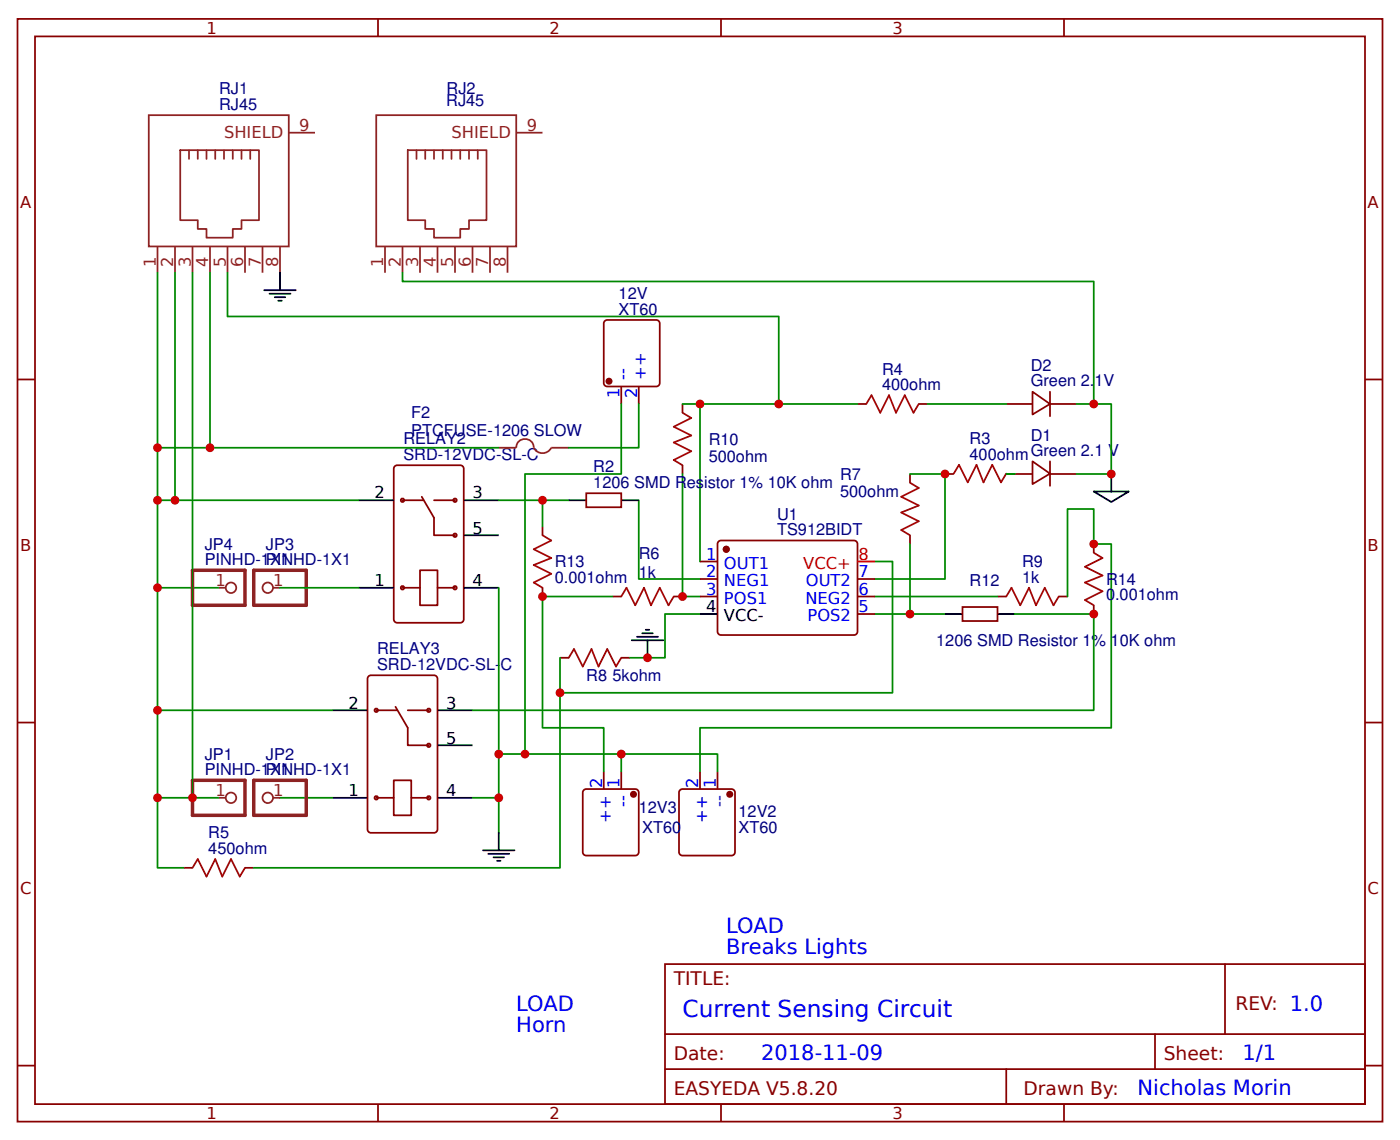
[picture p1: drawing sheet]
<svg xmlns="http://www.w3.org/2000/svg" width="212mm" height="172mm" viewBox="0 0 212 172" stroke-linecap="round" stroke-linejoin="round" font-family="sans-serif">
<g fill="none" stroke="#800" stroke-width=".26">
<path d="M2.6 2.9h206.4v166.6h-206.4zM5.3 5.5h201.1v161.4h-201.1zM57.1 2.9v2.6M109 2.9v2.6M160.9 2.9v2.6M2.6 57.4h2.7M91.4 48.6l.4-.2h7.4l.5 .2v9.3l-.2 .4-7.7 .1-.4-.2zM93.9 58.4v2.7M96.6 58.4v2.7M156.1 59.2l2.6 1.9-2.6 1.6zM158.7 59.2v3.7M206.4 57.4h2.6"/>
<path d="M59.6 70.6l.5-.3h9.5l.4 .3 .1 23-.2 .5h-9.8l-.5-.2zM60.7 75.4h.2h.2v.4l-.2 .1-.2-.1zM60.9 75.6h3.1M63.8 75.1l1.8 3.2v2.6h3.2M65.6 75.6h3.2M68.6 75.4h.2h.2v.4l-.2 .1-.2-.1zM82 79.6v1.3M88.6 74.6h5.3v2.1h-5.3zM103.2 61.1v1.3M103.2 70.3v1.3M129.6 61.1h1.4M137.6 71.6v1.4"/>
<path d="M138.9 61.1h1.3M142.9 71.6h1.3M152.1 71.6h4M152.1 61.1h4M156.1 69.7l2.6 1.9-2.6 1.6zM158.7 71.6h4M158.7 61.1h4M158.7 69.7v3.7M60.7 88.7l.2-.1 .2 .1v.3l-.2 .1-.2-.1zM60.9 88.8h2.6M63.5 86.2h2.6v5.3h-2.6zM66.1 88.8h2.7"/>
<path d="M68.6 88.7l.2-.1 .2 .1v.3l-.2 .1-.2-.1zM68.6 80.7l.2-.1 .2 .1v.4l-.2 .1-.2-.1zM82 88.8v1.4M84.7 99.4h1.3M92.6 90.2h1.3M93.9 99.4h1.3M101.9 90.2h1.3M105.8 90.2h2.7M105.8 84.9h2.7M105.8 87.5h2.7M108.6 82l.4-.3 20.4 .1 .2 .4v13.5l-.5 .3-20.4-.1-.2-.4zM129.6 90.2h2.7"/>
<path d="M129.6 87.5h2.7M129.6 92.8h2.7M137.6 80.9v1.3M145.5 91.8h5.3v2.1h-5.3zM150.8 90.2h1.3M160.1 90.2h1.3M165.4 82.2v1.4M165.4 91.5v1.3M2.6 109.2h2.7M55.8 102.1h9.8l.5 .2v23.1l-.2 .4-9.8 .1-.5-.3v-23zM56.7 107.2l.2-.1 .2 .1v.4h-.2h-.2zM56.9 107.4h3.2"/>
<path d="M59.5 118h2.7v5.2h-2.7zM59.8 106.8l1.8 3.2v2.7h3.2M61.6 107.4h3.2M64.6 112.5l.2-.1 .2 .1v.3l-.2 .1-.2-.1zM64.6 107.2l.2-.1 .2 .1v.4h-.2h-.2zM88.4 119.3h7.6l.5 .2 .1 9.3-.3 .5h-7.7l-.4-.2-.1-9.3zM91.3 116.6v2.7M93.9 116.6v2.7M102.9 119.3h7.7l.5 .2v9.3l-.2 .5h-7.7l-.5-.2v-9.3zM105.8 116.6v2.7M108.5 116.6v2.7M206.4 109.2h2.6"/>
<path d="M27.8 131.2h1.3M37 131.2h1.4M56.7 120.4l.2-.1 .2 .1v.4l-.2 .1-.2-.1zM56.9 120.6h2.6M62.2 120.6h2.6M64.6 120.4l.2-.1 .2 .1v.4l-.2 .1-.2-.1zM100.5 145.7h105.9v21.2h-105.9zM100.5 156.3h105.9M174.6 156.3v5.3M185.2 145.7v10.6M2.6 161.1h2.7M57.1 166.9v2.6"/>
<path d="M100.5 161.6h105.9M109 166.9v2.6M152.1 161.6v5.3M160.9 166.9v2.6M206.4 161.1h2.6"/>
</g>
<path d="M103.2 62.4l1.3 .8-2.6 1.3 2.6 1.3-2.6 1.1 2.6 1.3-2.6 1.3 1.3 .8M131 61.1l.8-1.4 1.3 2.7 1.3-2.7 1.1 2.7 1.3-2.7 1.3 2.7 .8-1.3M137.6 73l1.3 .8-2.6 1.3 2.6 1.3-2.6 1.1 2.6 1.3-2.6 1.3 1.3 .8M144.2 71.6l.8-1.3 1.3 2.6 1.3-2.6 1.1 2.6 1.3-2.6 1.3 2.6 .8-1.3M82 80.9l1.3 .8-2.6 1.3 2.6 1.3-2.6 1.1 2.6 1.3-2.6 1.4 1.3 .7M86 99.4l.8-1.3 1.3 2.7 1.3-2.7 1.1 2.7 1.3-2.7 1.3 2.7 .8-1.4M93.9 90.2l.8-1.4 1.3 2.7 1.4-2.7 1 2.7 1.3-2.7 1.4 2.7 .8-1.3M152.1 90.2l.8-1.4 1.4 2.7 1.3-2.7 1 2.7 1.4-2.7 1.3 2.7 .8-1.3M165.4 83.6l1.3 .7-2.7 1.4 2.7 1.3-2.7 1.1 2.7 1.3-2.7 1.3 1.4 .8M29.1 131.2l.8-1.3 1.3 2.6 1.3-2.6 1.1 2.6 1.3-2.6 1.3 2.6 .8-1.3" fill="none" stroke="#a00000" stroke-width=".26"/>
<g fill="none" stroke="#000" stroke-width=".26">
<path d="M40 43.9h4.7M40.7 44.4h3.2M41.5 44.9h1.6M42.1 45.5h.5M42.3 41.2v2.7M54.2 75.6h5.3M70.1 75.6h5.3M86 75.6h2.6M93.9 75.6h2.7M165.4 74.3h5.3l-2.7 1.6zM168 71.6v2.7M54.2 88.8h5.3"/>
<path d="M70.1 88.8h5.3M70.1 80.9h5.3M95.5 96.8h4.8M96.3 96.3h3.2M97.1 95.7h1.6M97.6 95.2h.6M97.9 96.8v2.6M105.8 92.8h2.7M142.9 92.8h2.6M150.8 92.8h2.7M50.3 107.4h5.3M66.1 107.4h5.3"/>
<path d="M66.1 112.7h5.3M50.3 120.6h5.3M66.1 120.6h5.3M73 128.5h4.8M73.8 129.1h3.2M74.6 129.6h1.6M75.1 130.1h.6M75.4 125.9v2.6"/>
</g>
<g fill="none" stroke="#080" stroke-width=".26">
<path d="M23.8 41.2v26.5M26.5 41.2v34.4M29.1 41.2v79.4M31.7 41.2v26.5M34.4 41.2v6.6h83.3v13.3M60.9 41.2v1.3h104.5v18.6M23.8 75.6h30.4M75.4 67.7h-51.6v21.1h9.3M75.4 75.6h10.6M82 75.6v4M93.9 61.1v10.5h-14.5v42.4h14.5M96.6 75.6v11.9h9.2"/>
<path d="M96.6 61.1v6.6h-10.6M103.2 71.6v18.6h2.6M103.2 61.1h2.6v23.8M105.8 61.1h23.8M137.6 71.6h5.3v15.9h-10.6M140.2 61.1h11.9M152.1 71.6h1.4M162.7 61.1h5.3v10.5h-5.3M23.8 88.8v18.6h26.5M42.3 88.8h11.9M75.4 88.8v37.1M84.7 99.4v31.8h-46.3"/>
<path d="M92.6 90.2h-10.6v19.8h9.3v6.6M105.8 92.8h-5.3v6.6h-5.3M132.3 84.9h2.6v19.8h-50.2M132.3 92.8h10.6M132.3 90.2h18.5M137.6 82.2v10.6M153.5 92.8h11.9v14.6h-94M161.4 90.2v-13.3h4v5.3h2.6v27.8h-62.2v6.6M23.8 107.4v13.2h9.3M75.4 114h4M93.9 116.6v-2.6h14.6v2.6M23.8 120.6v10.6h4"/>
<path d="M42.3 120.6h8M71.4 120.6h4"/>
</g>
<g fill="none" stroke="#8d2323" stroke-width=".26">
<path d="M22.5 17.4h21.2v19.9h-21.2zM56.9 17.4h21.2v19.9h-21.2zM23.8 37.3v3.9M26.5 37.3v3.9M27.3 22.7h11.9v10.6h-2.7v1.3h-1.3v1.3h-4v-1.3h-1.3v-1.3h-2.6zM28.6 22.7v1.3M29.1 37.3v3.9M29.9 22.7v1.3M31.2 22.7v1.3M31.7 37.3v3.9M32.5 22.7v1.3M33.9 22.7v1.3"/>
<path d="M34.4 37.3v3.9M35.2 22.7v1.3M36.5 22.7v1.3M37 37.3v3.9M37.8 22.7v1.3M39.7 37.3v3.9M42.3 37.3v3.9M43.7 20.1h3.9M58.2 37.3v3.9M60.9 37.3v3.9M61.6 22.7h12v10.6h-2.7v1.3h-1.3v1.3h-4v-1.3h-1.3v-1.3h-2.7zM63 22.7v1.3"/>
<path d="M63.5 37.3v3.9M64.3 22.7v1.3M65.6 22.7v1.3M66.1 37.3v3.9M66.9 22.7v1.3M68.3 22.7v1.3M68.8 37.3v3.9M69.6 22.7v1.3M70.9 22.7v1.3M71.4 37.3v3.9M72.2 22.7v1.3M74.1 37.3v3.9"/>
<path d="M76.7 37.3v3.9M78.1 20.1h3.9M75.4 67.7h2.7a1.32 1.32 0 0 1 1.3-1.3 1.32 1.32 0 0 1 1.3 1.3 1.48 1.48 0 0 0 1.3 .8 1.48 1.48 0 0 0 1.3-.8h2.7M33.1 88.8h1M41.3 88.8h1M33.1 120.6h1M41.3 120.6h1"/>
<circle cx="34.9" cy="88.8" r=".79"/>
<circle cx="40.5" cy="88.8" r=".79"/>
<circle cx="34.9" cy="120.6" r=".79"/>
<circle cx="40.5" cy="120.6" r=".79"/>
</g>
<g fill="#800" stroke="#800" stroke-width=".26">
<circle cx="92.1" cy="57.6" r=".4"/>
<circle cx="109.8" cy="83" r=".4"/>
<circle cx="110.3" cy="120.1" r=".4"/>
<circle cx="95.8" cy="120.1" r=".4"/>
</g>
<path d="M29.1 86.2h7.9v5.3h-7.9zM38.4 86.2h7.9v5.3h-7.9zM29.1 118h7.9v5.2h-7.9zM38.4 118h7.9v5.2h-7.9z" fill="none" stroke="#8d2323" stroke-width=".53"/>
<path d="M129.6 84.9h2.7" fill="none" stroke="#f00" stroke-width=".26"/>
<g fill="#c00">
<circle cx="75.4" cy="114" r=".66"/>
<circle cx="79.4" cy="114" r=".66"/>
<circle cx="31.7" cy="67.7" r=".66"/>
<circle cx="26.5" cy="75.6" r=".66"/>
<circle cx="23.8" cy="120.6" r=".66"/>
<circle cx="23.8" cy="107.4" r=".66"/>
<circle cx="23.8" cy="75.6" r=".66"/>
<circle cx="84.7" cy="104.7" r=".66"/>
<circle cx="103.2" cy="90.2" r=".66"/>
<circle cx="137.6" cy="92.8" r=".66"/>
<circle cx="75.4" cy="120.6" r=".66"/>
<circle cx="142.9" cy="71.6" r=".66"/>
<circle cx="168" cy="71.6" r=".66"/>
<circle cx="82" cy="75.6" r=".66"/>
<circle cx="23.8" cy="88.8" r=".66"/>
<circle cx="165.4" cy="92.8" r=".66"/>
<circle cx="105.8" cy="61.1" r=".66"/>
<circle cx="23.8" cy="67.7" r=".66"/>
<circle cx="29.1" cy="120.6" r=".66"/>
<circle cx="117.7" cy="61.1" r=".66"/>
<circle cx="165.4" cy="61.1" r=".66"/>
<circle cx="97.9" cy="99.4" r=".66"/>
<circle cx="93.9" cy="114" r=".66"/>
<circle cx="82" cy="90.2" r=".66"/>
<circle cx="165.4" cy="82.2" r=".66"/>
</g>
<text font-size="3.5" fill="#00f" x="103.2" y="153.7">Current Sensing Circuit</text>
<g font-size="3.2" fill="#00f">
<text x="109.8" y="141">LOAD</text>
<text x="109.8" y="144.1">Breaks Lights</text>
<text x="78.1" y="152.9">LOAD</text>
<text x="78.1" y="156.1">Horn</text>
<text x="115.1" y="160.3">2018-11-09</text>
<text x="187.9" y="160.3">1/1</text>
<text x="172" y="165.6">Nicholas Morin</text>
</g>
<g font-size="2.8" fill="#800">
<text x="101.9" y="148.9">TITLE:</text>
<text x="186.8" y="152.6">REV: 1.0</text>
<text x="101.9" y="160.3">Date:</text>
<text x="175.9" y="160.3">Sheet:</text>
<text x="101.9" y="165.6">EASYEDA V5.8.20</text>
<text x="154.8" y="165.6">Drawn By:</text>
</g>
<g font-size="2.5" fill="#800">
<text x="31.2" y="5.1">1</text>
<text x="83.1" y="5.1">2</text>
<text x="134.9" y="5.1">3</text>
<text x="3" y="31.4">A</text>
<text x="206.8" y="31.4">A</text>
<text x="3" y="83.3">B</text>
<text x="206.8" y="83.3">B</text>
<text x="3" y="135.1">C</text>
<text x="206.8" y="135.1">C</text>
<text x="31.2" y="169.1">1</text>
<text x="83.1" y="169.1">2</text>
<text x="134.9" y="169.1">3</text>
</g>
<g font-size="2.5" fill="#000080">
<text x="33.1" y="14.2">RJ1</text>
<text x="33.1" y="16.6">RJ45</text>
<text x="67.5" y="16.1">RJ45</text>
<text x="67.5" y="14.2">RJ2</text>
<text x="93.5" y="47.6">XT60</text>
<text x="93.5" y="45.2">12V</text>
<text x="133.4" y="58.9">400ohm</text>
<text x="133.4" y="56.6">R4</text>
<text x="155.8" y="56.1">D2</text>
<text x="155.9" y="58.4">Green 2.1V</text>
<text x="62.2" y="65.9">PTCFUSE-1206 SLOW</text>
<text x="62.2" y="63.2">F2</text>
<text x="61" y="69.5">SRD-12VDC-SL-C</text>
<text x="61" y="67.2">RELAY2</text>
<text x="89.7" y="71.4">R2</text>
<text x="107.2" y="69.9">500ohm</text>
<text x="107.2" y="67.2">R10</text>
<text x="146.6" y="69.5">400ohmGreen 2.1 V</text>
<text x="146.6" y="67.2">R3</text>
<text x="155.8" y="66.6">D1</text>
<text x="89.7" y="73.8">1206 SMD Resistor 1% 10K ohm</text>
<text x="127" y="75.2">500ohm</text>
<text x="127" y="72.5">R7</text>
<text x="30.9" y="83.1">JP4</text>
<text x="40.2" y="83.1">JP3</text>
<text x="117.5" y="80.9">TS912BIDT</text>
<text x="117.5" y="78.6">U1</text>
<text x="30.9" y="85.4">PINHD-1X1</text>
<text x="40.2" y="85.4">PINHD-1X1</text>
<text x="83.9" y="88.1">0.001ohm</text>
<text x="83.9" y="85.7">R13</text>
<text x="96.6" y="87.4">1k</text>
<text x="96.6" y="84.5">R6</text>
<text x="146.6" y="88.6">R12</text>
<text x="154.5" y="88.1">1k</text>
<text x="154.5" y="85.7">R9</text>
<text x="167.2" y="88.4">R14</text>
<text x="167.2" y="90.7">0.001ohm</text>
<text x="57" y="101.3">SRD-12VDC-SL-C</text>
<text x="57" y="98.9">RELAY3</text>
<text x="141.6" y="97.7">1206 SMD Resistor 1% 10K ohm</text>
<text x="88.6" y="103">R8</text>
<text x="92.6" y="103">5kohm</text>
<text x="30.9" y="117.2">PINHD-1X1</text>
<text x="30.9" y="114.8">JP1</text>
<text x="40.2" y="117.2">PINHD-1X1</text>
<text x="40.2" y="114.8">JP2</text>
<text x="96.6" y="122.9">12V3</text>
<text x="97.1" y="125.9">XT60</text>
<text x="111.7" y="125.9">XT60</text>
<text x="111.7" y="123.5">12V2</text>
<text x="31.5" y="129.1">450ohm</text>
<text x="31.5" y="126.7">R5</text>
</g>
<g font-size="2.5" fill="#8d2323">
<text x="33.9" y="20.8">SHIELD</text>
<text x="45.2" y="19.8">9</text>
<text x="68.3" y="20.8">SHIELD</text>
<text x="79.6" y="19.8">9</text>
<text x="23.5" y="40.4" transform="rotate(-90 23.5 40.4)">1</text>
<text x="26.2" y="40.4" transform="rotate(-90 26.2 40.4)">2</text>
<text x="28.8" y="40.4" transform="rotate(-90 28.8 40.4)">3</text>
<text x="31.5" y="40.4" transform="rotate(-90 31.5 40.4)">4</text>
<text x="34.1" y="40.4" transform="rotate(-90 34.1 40.4)">5</text>
<text x="36.8" y="40.4" transform="rotate(-90 36.8 40.4)">6</text>
<text x="39.4" y="40.4" transform="rotate(-90 39.4 40.4)">7</text>
<text x="42.1" y="40.4" transform="rotate(-90 42.1 40.4)">8</text>
<text x="57.9" y="40.4" transform="rotate(-90 57.9 40.4)">1</text>
<text x="60.6" y="40.4" transform="rotate(-90 60.6 40.4)">2</text>
<text x="63.2" y="40.4" transform="rotate(-90 63.2 40.4)">3</text>
<text x="65.9" y="40.4" transform="rotate(-90 65.9 40.4)">4</text>
<text x="68.5" y="40.4" transform="rotate(-90 68.5 40.4)">5</text>
<text x="71.2" y="40.4" transform="rotate(-90 71.2 40.4)">6</text>
<text x="73.8" y="40.4" transform="rotate(-90 73.8 40.4)">7</text>
<text x="76.5" y="40.4" transform="rotate(-90 76.5 40.4)">8</text>
<text x="32.6" y="88.6">1</text>
<text x="41.3" y="88.6">1</text>
<text x="32.6" y="120.3">1</text>
<text x="41.3" y="120.3">1</text>
</g>
<g font-size="2.5" fill="#00f">
<text x="95" y="57.4" transform="rotate(-90 95 57.4)">--</text>
<text x="97.6" y="57.4" transform="rotate(-90 97.6 57.4)">++</text>
<text x="93.7" y="60.1" transform="rotate(-90 93.7 60.1)">1</text>
<text x="96.3" y="60.1" transform="rotate(-90 96.3 60.1)">2</text>
<text x="106.8" y="84.6">1</text>
<text x="106.8" y="87.3">2</text>
<text x="106.8" y="89.9">3</text>
<text x="109.5" y="85.9">OUT1</text>
<text x="109.5" y="88.6">NEG1</text>
<text x="121.8" y="88.6">OUT2</text>
<text x="129.8" y="89.9">6</text>
<text x="129.8" y="87.3">7</text>
<text x="109.5" y="91.2">POS1</text>
<text x="121.8" y="91.2">NEG2</text>
<text x="122.1" y="93.9">POS2</text>
<text x="129.8" y="92.6">5</text>
<text x="91" y="119.1" transform="rotate(-90 91 119.1)">2</text>
<text x="93.7" y="119.1" transform="rotate(-90 93.7 119.1)">1</text>
<text x="105.6" y="119.1" transform="rotate(-90 105.6 119.1)">2</text>
<text x="108.2" y="119.1" transform="rotate(-90 108.2 119.1)">1</text>
<text x="92.3" y="124.4" transform="rotate(-90 92.3 124.4)">++</text>
<text x="95" y="122" transform="rotate(-90 95 122)">--</text>
<text x="106.9" y="124.4" transform="rotate(-90 106.9 124.4)">++</text>
<text x="109.5" y="122" transform="rotate(-90 109.5 122)">--</text>
</g>
<g font-size="2.5">
<text x="56.6" y="75.4">2</text>
<text x="71.4" y="75.4">3</text>
<text x="71.4" y="80.6">5</text>
<text x="56.6" y="88.6">1</text>
<text x="71.4" y="88.6">4</text>
<text x="106.8" y="92.6">4</text>
<text x="109.5" y="93.9">VCC-</text>
<text x="52.7" y="107.1">2</text>
<text x="67.5" y="107.1">3</text>
<text x="67.5" y="112.4">5</text>
<text x="52.7" y="120.3">1</text>
<text x="67.5" y="120.3">4</text>
</g>
<g font-size="2.5" fill="#f00">
<text x="121.5" y="85.9">VCC+</text>
<text x="129.8" y="84.6">8</text>
</g>
</svg>
